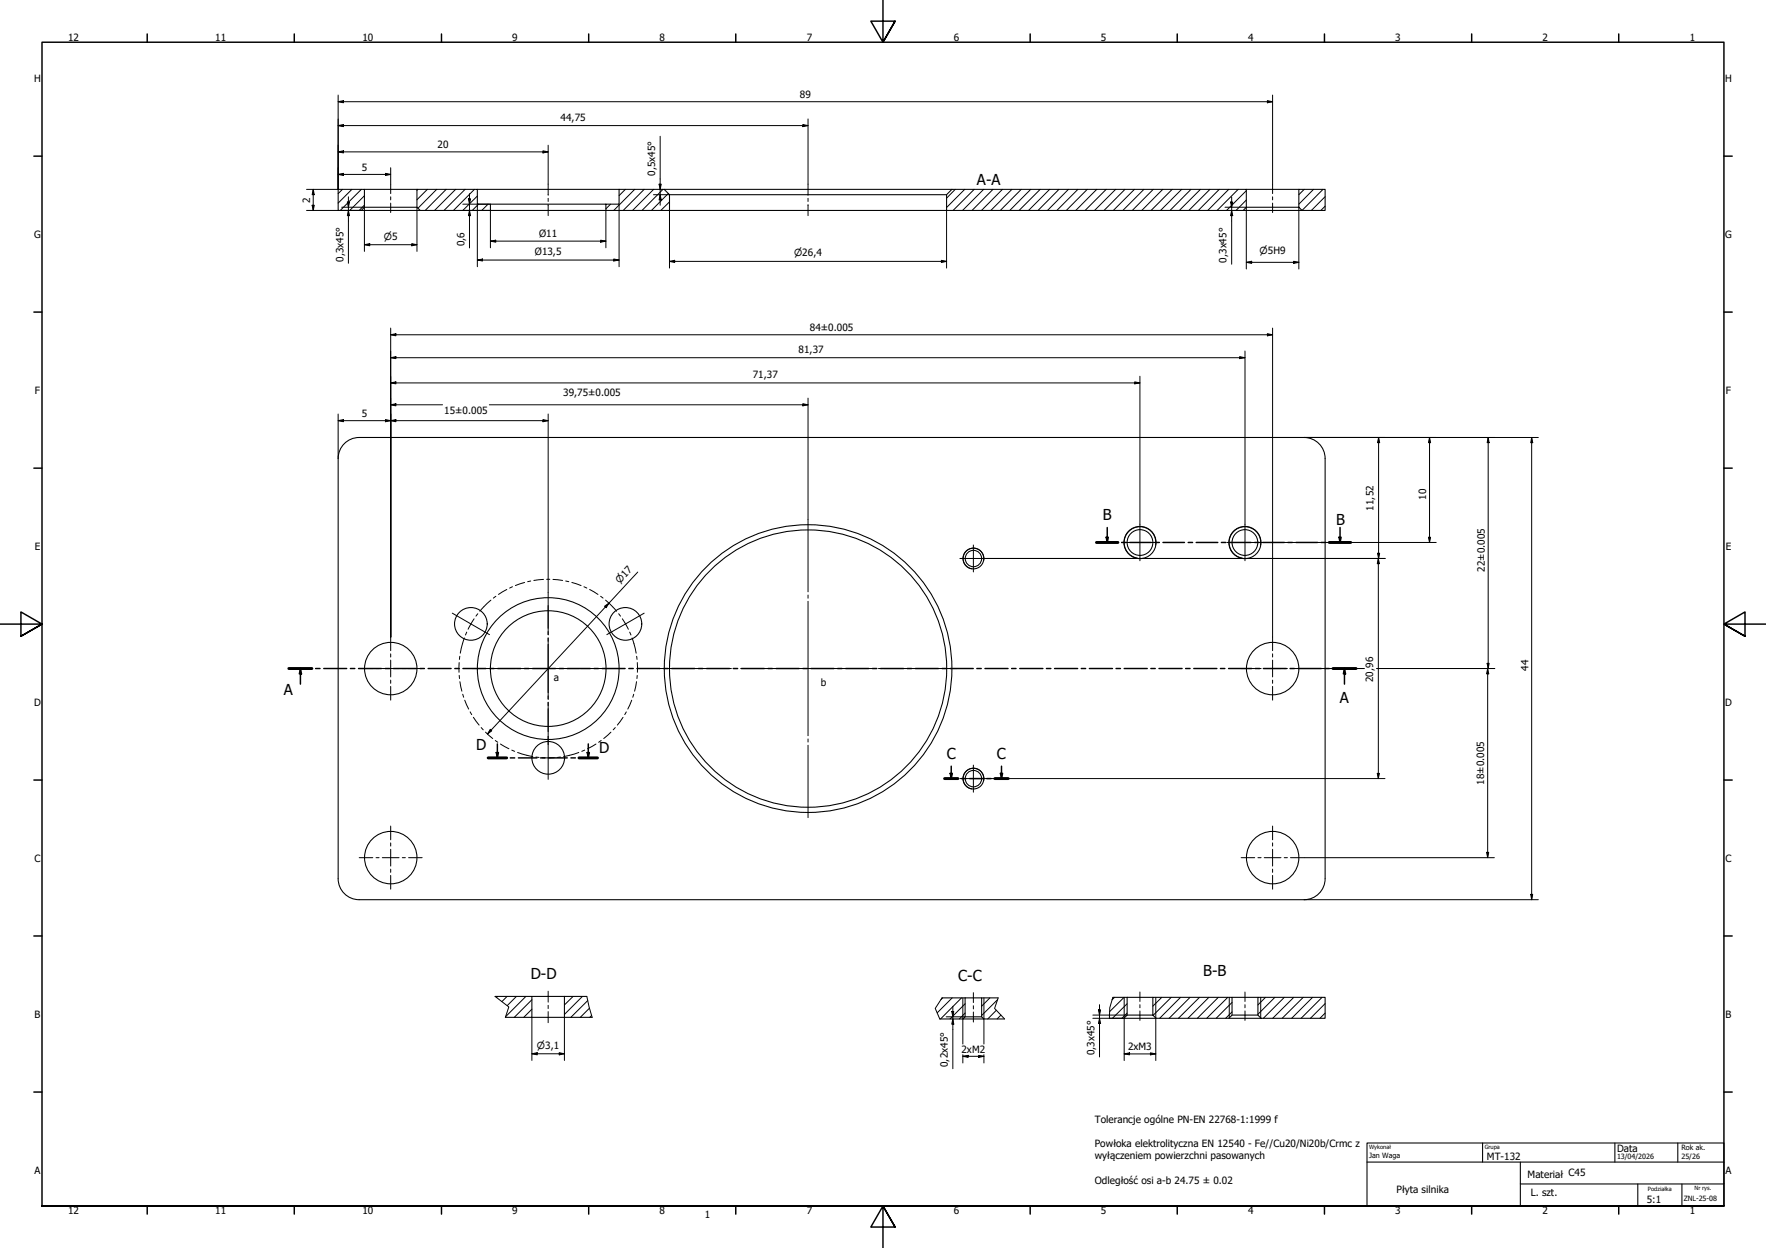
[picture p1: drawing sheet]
<svg xmlns="http://www.w3.org/2000/svg" width="841mm" height="594mm" viewBox="0 0 841 594" stroke-linecap="round" stroke-linejoin="round" font-family="sans-serif">
<!-- layer: Hatch (ISO) -->
<g fill="none" stroke="#000" stroke-width=".48">
<path d="M163 90l-2 2M168 90l-7 7M172 90l-10 10M174 98l-3 2M174 93l-7 7M199 90v1M204 90l-5 5M208 90l-9 9M212 90l-9 10M217 90l-10 10M221 90l-10 10M226 90l-10 10"/>
<path d="M227 93l-7 7M228 97l-3 3M232 97l-3 3M291 97l-2 2M298 90l-3 3M302 90l-10 10M307 90l-10 10M311 90l-10 10M316 90l-10 10M318 92l-8 8M319 96l-4 4M455 90l-4 4"/>
<path d="M459 90l-8 9M464 90l-10 10M468 90l-10 10M473 90l-10 10M477 90l-10 10M482 90l-10 10M486 90l-10 10M491 90l-10 10M495 90l-10 10M500 90l-10 10M504 90l-10 10M509 90l-10 10"/>
<path d="M513 90l-10 10M518 90l-10 10M522 90l-10 10M527 90l-10 10M531 90l-10 10M536 90l-10 10M540 90l-10 10M545 90l-10 10M549 90l-10 10M554 90l-10 10M558 90l-10 10M563 90l-10 10"/>
<path d="M567 90l-10 10M572 90l-10 10M576 90l-10 10M581 90l-10 10M585 90l-10 10M590 90l-10 10M594 95l-5 5M594 91l-10 9M621 90l-2 3M626 90l-7 7M630 90l-10 10M631 98l-2 2"/>
<path d="M631 94l-6 6M237 474l-1 1M241 474l-2 3M246 474l-4 5M250 474l-9 10M253 476l-8 8M273 474l-4 4M277 474l-8 9M280 476l-8 8M281 480l-5 4M449 475l-1 1M453 475l-7 7"/>
<path d="M458 475l-10 10M460 478l-8 7M471 475l-4 4M475 476l-8 7M531 475l-1 1M535 475l-7 7M537 478l-7 7M553 475l-4 4M558 475l-9 8M562 475l-10 10M567 475l-10 10M571 475l-10 10"/>
<path d="M576 475l-10 10M580 475l-10 10M585 475l-10 10M587 477l-8 8M603 475l-4 3M607 475l-8 8M612 475l-10 10M616 475l-10 10M621 475l-10 10M625 475l-10 10M630 475l-10 10M631 478l-7 7"/>
<path d="M253 480l-4 4M282 483l-1 1M460 482l-3 3M474 481l-4 4M477 483l-2 2M537 482l-3 3M587 482l-3 3M631 482l-2 3"/>
</g>
<!-- layer: Visible (ISO) -->
<g fill="none" stroke="#000" stroke-width=".51">
<path d="M161 90h13v9l-2 1h-11zM174 90h25M174 99h25M199 90h28v7h7v3h-34l-1-1zM227 90h68M234 97h61v-7h21l3 3v7h-30v-3M316 90h137M319 93h132M451 93l2-3h141v9l-2 1h-141zM594 90h25M594 99h25M619 90h12v10h-11l-1-1z"/>
<path d="M172 100h28M234 100h55M319 100h132M592 100h28M164 212l3-3 4-1h450a10 10 0 0 1 10 10v200a10 10 0 0 1-10 10h-450a10 10 0 0 1-10-10v-200l1-3zM236 474h17v10h-12M253 474h16M279 474h-10v10M449 475h18M460 475v9l-1 1h-11M475 475h-8v9l2 1M530 475h19"/>
<path d="M537 475v8l-2 2h-7M549 475h38v8l-2 2h-34l-2-2zM587 475h12M599 475h32v10h-30l-2-2zM253 484h29M459 485h19M460 484h7M535 485h16M537 483h12M585 485h16M587 483h12"/>
<circle cx="543" cy="258" r="8"/>
<circle cx="543" cy="258" r="6"/>
<circle cx="593" cy="258" r="8"/>
<circle cx="593" cy="258" r="6"/>
<circle cx="464" cy="266" r="5"/>
<circle cx="464" cy="266" r="4"/>
<circle cx="224" cy="297" r="8"/>
<circle cx="298" cy="297" r="8"/>
<circle cx="186" cy="318" r="12"/>
<circle cx="261" cy="318" r="28"/>
<circle cx="261" cy="318" r="34"/>
<circle cx="385" cy="318" r="68"/>
<circle cx="385" cy="318" r="66"/>
<circle cx="606" cy="318" r="12"/>
<circle cx="261" cy="361" r="8"/>
<circle cx="464" cy="371" r="5"/>
<circle cx="464" cy="371" r="4"/>
<circle cx="186" cy="408" r="12"/>
<circle cx="606" cy="408" r="12"/>
</g>
<!-- layer: Visible Narrow (ISO) -->
<path d="M550 260a8 8 0 0 0-6-9 8 8 0 0 0-9 6 8 8 0 0 0 7 9M600 260a8 8 0 0 0-6-9 8 8 0 0 0-9 6 8 8 0 0 0 7 9M468 267a5 5 0 0 0-4-6 5 5 0 0 0-5 4 5 5 0 0 0 4 6M468 372a5 5 0 0 0-4-6 5 5 0 0 0-5 4 5 5 0 0 0 4 6M459 475v10M469 475v10M535 475v10M550 475v10M585 475v10M600 475v10" fill="none" stroke="#000" stroke-width=".48"/>
<!-- layer: Break Line (ISO) -->
<path d="M236 474l6 5-1 5M279 474l3 10M449 475l-4 5 3 5M475 475l-1 5 4 5M530 475l-1 5-1 5" fill="none" stroke="#000" stroke-width=".48"/>
<!-- layer: Section Line (ISO) -->
<g fill="none" stroke="#000" stroke-width=".7">
<path d="M522 258h10M527 256h1l-1 2zM527 251v7M534 258h2M538 258h10M550 258h2M554 258h10M566 258h2M570 258h10M582 258h2M586 258h10M598 258h2"/>
<path d="M601 258h11M613 258h2M617 258h10M629 258h2M633 258h10M638 256h1l-1 2zM638 251v7M138 318h11M143 318l1 3h-1zM143 318v8M150 318h2M154 318h11"/>
<path d="M167 318h2M171 318h11M183 318h3M187 318h11M200 318h2M204 318h11M217 318h2M220 318h11M233 318h2M237 318h11M250 318h2M254 318h11"/>
<path d="M266 318h2M270 318h11M283 318h2M287 318h11M299 318h3M303 318h11M316 318h2M320 318h11M333 318h2M336 318h11M349 318h2M353 318h11"/>
<path d="M366 318h2M370 318h11M382 318h2M386 318h11M399 318h2M403 318h11M415 318h3M419 318h11M432 318h2M436 318h11M449 318h2M453 318h10"/>
<path d="M465 318h2M469 318h11M482 318h2M486 318h11M498 318h2M502 318h11M515 318h2M519 318h11M531 318h3M535 318h11M548 318h2M552 318h11"/>
<path d="M565 318h2M569 318h11M581 318h2M585 318h11M598 318h2M602 318h11M614 318h2M618 318h11M631 318h2M635 318h11M640 318l1 3h-1zM640 318v8"/>
<path d="M236 358h1v3zM237 354v7M280 358h1l-1 3zM280 354v7M232 361h9M243 361h2M247 361h9M257 361h3M261 361h9M272 361h2M276 361h9M450 371h6"/>
<path d="M453 368h1l-1 3zM453 365v6M458 371h2M462 371h6M470 371h2M474 371h6M476 368h1v3zM477 365v6"/>
</g>
<path d="M522 258h10M633 258h10M138 318h11M635 318h11M232 361h9M276 361h9M450 371h6M474 371h6" fill="none" stroke="#000" stroke-width="1.4"/>
<path d="M527 256h1l-1 2zM638 256h1l-1 2zM143 318l1 3h-1zM640 318l1 3h-1zM236 358h1v3zM280 358h1l-1 3zM453 368h1l-1 3zM476 368h1v3z" fill="#000"/>
<!-- layer: Border (ISO) -->
<g fill="none" stroke="#000" stroke-width=".7">
<path d="M70 16v4M140 16v4M210 16v4M280 16v4M350 16v4M420 0v20l-5-10h11l-6 10 6-10M491 16v4M561 16v4M631 16v4M701 16v4M771 16v4M16 74h4"/>
<path d="M821 74h4M16 149h4M821 149h4M16 223h4M821 223h4M0 297h20l-10-6v12l10-6-10 6M841 297h-20l10-6v12l-10-6 10 6M16 371h4M821 371h4M16 446h4M821 446h4M16 520h4"/>
<path d="M821 520h4M20 574v-554h801v554h-801h801M70 574v4M140 574v4M210 574v4M280 574v4M350 574v4M491 574v4M561 574v4M631 574v4M701 574v4M771 574v4"/>
<path d="M426 584l-6-10 6 10h-11l5-10v20"/>
</g>
<!-- layer: Title (ISO) -->
<path d="M651 544h170v30h-170zM651 553h170M706 544v9M724 553v21M769 544v9M799 544v9M724 564h97M780 564v10M801 564v10" fill="none" stroke="#000" stroke-width=".51"/>
<!-- layer: Center Mark (ISO) -->
<g fill="none" stroke="#000" stroke-width=".48">
<path d="M385 247v35M464 259v13M534 258h18M543 250v17M584 258h18M593 250v17M457 266h13M215 292l18 10M261 282v20M307 292l-18 10M385 283v2M385 286v64"/>
<path d="M171 318h7M179 318h2M182 318h8M186 303v7M186 311v2M186 314v8M192 318h1M195 318h6M225 318h20M246 318h30M261 304v29M277 318h20"/>
<path d="M314 318h34M350 318h1M353 318h64M418 318h2M421 318h35M591 318h7M599 318h2M602 318h8M606 303v7M606 311v2M606 314v8M612 318h1"/>
<path d="M615 318h6M186 324v1M186 327v6M261 334v20M606 324v1M606 327v6M261 350v21M385 352v1M385 355v34M457 371h13M464 364v13M186 393v7"/>
<path d="M606 393v7M171 408h7M179 408h2M182 408h8M186 401v2M186 404v8M186 414v1M186 417v6M192 408h1M195 408h6M591 408h7M599 408h2"/>
<path d="M602 408h8M606 401v2M606 404v8M606 414v1M606 417v6M612 408h1M615 408h6"/>
</g>
<!-- layer: Centerline (ISO) -->
<g fill="none" stroke="#000" stroke-width=".48">
<path d="M186 88v4M186 94v1M186 97v4M261 88v5M261 94v2M261 97v6M385 88v5M385 94v2M385 97v6M606 88v4M606 94v1M606 97v4"/>
<path d="M244 279l-1 1M250 277l-5 2M253 277h-2M259 276h-5M260 276h2M263 276h5M269 277h2M272 277l5 2M278 279l1 1M226 295l-3 5M228 292l-1 1M234 286l-6 5"/>
<path d="M236 284l-1 1M241 281l-4 2M281 281l4 2M286 284l1 1M288 286l6 5M295 292l1 1M296 295l3 5M219 315v5M219 312v2M221 304l-2 7M222 301v1M300 301v1"/>
<path d="M301 304l2 7M303 312v2M303 315l1 5M219 322v1M219 324l1 5M220 330l1 2M221 333l2 5M224 339l1 1M298 339v1M301 333l-2 5M302 330l-1 2M303 324l-1 5"/>
<path d="M303 322v1M225 341l3 4M229 346l1 1M231 349l4 3M236 352l1 1M238 354l4 2M244 357l1 1M246 358l8 2M276 358l-8 2M278 357l-1 1M284 354l-4 2M286 352l-1 1"/>
<path d="M291 349l-4 3M293 346l-1 1M297 341l-3 4M255 360l2 1M258 361h6M267 360l-2 1M261 472v5M261 479v1M464 473v4M464 479v1M543 472v5M543 478v2"/>
<path d="M593 472v5M593 478v2M261 482v5M464 482v5M543 481v5M593 481v5"/>
</g>
<!-- layer: Dimension (ISO) -->
<g fill="none" stroke="#000" stroke-width=".48">
<path d="M161 60l3-1v1zM161 48h3v1zM161 45v45h-15M161 60h224M161 48h445M382 59l3 1h-3zM385 57v31M604 48h2l-2 1zM606 45v43M161 72h3v1zM161 72h100M186 80v8"/>
<path d="M259 72h2l-2 1zM261 69v19M314 65v33M149 98h1l-1 2zM149 90l1 3h-1zM149 90v10M161 83h3v1zM161 83h25M163 99h11v21M165 96h1v3zM166 94v31M184 83h2l-2 1z"/>
<path d="M199 99v21M220 97h14M223 95h1v2zM224 92v26M227 97v30M295 97v30M311 93h8M314 88h1l-1 2zM314 93l1 2h-1zM583 99h11v29M586 96h1v3zM587 94v32"/>
<path d="M619 99v29M146 100h15M163 100h9M166 100v3h-1zM174 116h2v1zM174 116h25M196 116h3l-3 1zM220 100h14v18M224 100v3h-1zM234 115l2-1v1zM234 115h55M286 114l3 1h-3z"/>
<path d="M289 100v18M319 100v28M451 100v28M587 100v3h-1zM227 124l3-1v1zM227 124h68M292 123l3 1h-3zM319 124h2v1zM319 124h132M448 124h3l-3 1zM594 125l2-1v1zM594 125h25"/>
<path d="M616 124l3 1h-3zM186 159h3v1zM186 156v147M186 159h420M604 159h2l-2 1zM606 156v147M186 170h3v1zM186 170h407M543 179v71M590 170h3l-3 1zM593 167v83M161 197v21"/>
<path d="M184 200h2l-2 1zM186 193l3-1v1zM186 182h3v1zM186 193h25M186 182h357M233 193h152M259 200h2l-2 1zM261 197v85M382 192l3 1h-3zM385 190v57M540 182h3l-3 1zM161 200h3v1z"/>
<path d="M161 200h100M186 200h3v1zM621 208h112M657 208v3h-1zM657 208v58M681 208v3h-1zM681 208v50M709 208v3h-1zM709 208v110M729 208l1 3h-1zM729 208v220M602 258h82"/>
<path d="M680 256h1v2zM304 272l-72 77M470 266h190M656 263h1v3zM656 266l1 2h-1zM656 266v105M288 289l2-2-1 2zM621 318h29M656 318h56M708 316h1v2zM708 318l1 3h-1zM708 318v90"/>
<path d="M233 347l1 1-2 1zM470 371h190M656 368h1l-1 3zM621 408h91M708 406h1l-1 2zM621 428h112M729 426h1l-1 2zM454 479v30M524 478v25M253 484v21M269 484v21M451 484h9"/>
<path d="M453 481h1v3zM454 485v3h-1zM459 485v12M469 485v12M520 485h15M520 483h17M523 481h1v2zM524 485v2h-1zM535 485v20M550 485v20M253 502l3-1v1zM253 502h16"/>
<path d="M266 501l3 1h-3zM459 503l2-1v1zM459 503h10M459 502v4M466 502l3 1h-3zM469 502v4M535 502l3-1v1zM535 502h15M548 501l2 1h-2z"/>
</g>
<g fill="#000">
<path d="M161 60l3-1v1zM161 48h3v1zM604 48h2l-2 1zM161 72h3v1zM259 72h2l-2 1zM382 59l3 1h-3zM149 98h1l-1 2zM149 90l1 3h-1zM161 83h3v1zM165 96h1v3zM184 83h2l-2 1zM223 95h1v2z"/>
<path d="M314 88h1l-1 2zM314 93l1 2h-1zM586 96h1v3zM166 100v3h-1zM174 116h2v1zM196 116h3l-3 1zM224 100v3h-1zM234 115l2-1v1zM286 114l3 1h-3zM587 100v3h-1zM227 124l3-1v1zM292 123l3 1h-3z"/>
<path d="M319 124h2v1zM448 124h3l-3 1zM594 125l2-1v1zM616 124l3 1h-3zM186 159h3v1zM604 159h2l-2 1zM186 170h3v1zM590 170h3l-3 1zM161 200h3v1zM186 200h3v1zM186 193l3-1v1zM186 182h3v1z"/>
<path d="M382 192l3 1h-3zM540 182h3l-3 1zM184 200h2l-2 1zM259 200h2l-2 1zM657 208v3h-1zM681 208v3h-1zM709 208v3h-1zM729 208l1 3h-1zM680 256h1v2zM656 263h1v3zM656 266l1 2h-1zM288 289l2-2-1 2z"/>
<path d="M708 316h1v2zM708 318l1 3h-1zM233 347l1 1-2 1zM656 368h1l-1 3zM708 406h1l-1 2zM729 426h1l-1 2zM453 481h1v3zM454 485v3h-1zM523 481h1v2zM524 485v2h-1zM253 502l3-1v1zM266 501l3 1h-3z"/>
<path d="M459 503l2-1v1zM466 502l3 1h-3zM535 502l3-1v1zM548 501l2 1h-2z"/>
</g>
<g font-size="7.2">
<text x="465" y="88">A-A</text>
<text x="525" y="248">B</text>
<text x="636" y="250">B</text>
<text x="135" y="331">A</text>
<text x="638" y="334">A</text>
<text x="227" y="357">D</text>
<text x="285" y="358">D</text>
<text x="451" y="361">C</text>
<text x="475" y="361">C</text>
<text x="253" y="466">D-D</text>
<text x="456" y="467">C-C</text>
<text x="573" y="465">B-B</text>
</g>
<g font-size="4.8">
<text x="32" y="20">12</text>
<text x="102" y="20">11</text>
<text x="173" y="20">10</text>
<text x="244" y="20">9</text>
<text x="314" y="20">8</text>
<text x="384" y="20">7</text>
<text x="454" y="20">6</text>
<text x="524" y="20">5</text>
<text x="594" y="20">4</text>
<text x="664" y="20">3</text>
<text x="735" y="20">2</text>
<text x="805" y="20">1</text>
<text x="16" y="39">H</text>
<text x="821" y="39">H</text>
<text x="381" y="47">89</text>
<text x="267" y="57">44,75</text>
<text x="208" y="71">20</text>
<text x="172" y="81">5</text>
<text x="312" y="84" transform="rotate(-90 312 84)">0,5x45°</text>
<text x="148" y="96" transform="rotate(-90 148 96)">2</text>
<text x="16" y="113">G</text>
<text x="257" y="113">Ø11</text>
<text x="822" y="113">G</text>
<text x="221" y="117" transform="rotate(-90 221 117)">0,6</text>
<text x="164" y="125" transform="rotate(-90 164 125)">0,3x45°</text>
<text x="255" y="121">Ø13,5</text>
<text x="584" y="125" transform="rotate(-90 584 125)">0,3x45°</text>
<text x="386" y="158">84±0.005</text>
<text x="380" y="168">81,37</text>
<text x="359" y="180">71,37</text>
<text x="17" y="187">F</text>
<text x="268" y="189">39,75±0.005</text>
<text x="822" y="187">F</text>
<text x="212" y="197">15±0.005</text>
<text x="172" y="199">5</text>
<text x="679" y="238" transform="rotate(-90 679 238)">10</text>
<text x="654" y="243" transform="rotate(-90 654 243)">11,52</text>
<text x="17" y="262">E</text>
<text x="822" y="262">E</text>
<text x="707" y="272" transform="rotate(-90 707 272)">22±0.005</text>
<text x="264" y="324">a</text>
<text x="728" y="319" transform="rotate(-90 728 319)">44</text>
<text x="391" y="326">b</text>
<text x="654" y="325" transform="rotate(-90 654 325)">20,96</text>
<text x="16" y="336">D</text>
<text x="821" y="336">D</text>
<text x="707" y="374" transform="rotate(-90 707 374)">18±0.005</text>
<text x="16" y="410">C</text>
<text x="822" y="410">C</text>
<text x="16" y="484">B</text>
<text x="822" y="484">B</text>
<text x="458" y="501">2xM2</text>
<text x="521" y="502" transform="rotate(-90 521 502)">0,3x45°</text>
<text x="537" y="500">2xM3</text>
<text x="451" y="508" transform="rotate(-90 451 508)">0,2x45°</text>
<text x="521" y="535">Tolerancje ogólne PN-EN 22768-1:1999 f</text>
<text x="521" y="546">Powłoka elektrolityczna EN 12540 - Fe//Cu20/Ni20b/Crmc z</text>
<text x="521" y="552">wyłączeniem powierzchni pasowanych</text>
<text x="770" y="549">Data</text>
<text x="708" y="552">MT-132</text>
<text x="16" y="559">A</text>
<text x="521" y="563">Odległość osi a-b 24.75 ± 0.02</text>
<text x="727" y="561">Materiał</text>
<text x="747" y="560">C45</text>
<text x="822" y="559">A</text>
<text x="665" y="568">Płyta silnika</text>
<text x="729" y="569">L. szt.</text>
<text x="784" y="573">5:1</text>
<text x="32" y="578">12</text>
<text x="102" y="578">11</text>
<text x="173" y="578">10</text>
<text x="244" y="578">9</text>
<text x="314" y="578">8</text>
<text x="336" y="580">1</text>
<text x="384" y="578">7</text>
<text x="454" y="578">6</text>
<text x="524" y="578">5</text>
<text x="594" y="578">4</text>
<text x="664" y="578">3</text>
<text x="735" y="578">2</text>
<text x="805" y="578">1</text>
</g>
<g font-size="4.6">
<text x="183" y="114">⌀5</text>
<text x="378" y="122">⌀26,4</text>
<text x="600" y="121">⌀5H9</text>
<text x="295" y="278" transform="rotate(-47 295 278)">⌀17</text>
<text x="256" y="499">⌀3,1</text>
</g>
<g font-size="3.4">
<text x="652" y="551">Jan Waga</text>
<text x="770" y="552">13/04/2026</text>
<text x="801" y="548">Rok ak.</text>
<text x="801" y="552">25/26</text>
<text x="802" y="571">ZNL-25-08</text>
</g>
<g font-size="2.7">
<text x="652" y="547">Wykonał</text>
<text x="707" y="547">Grupa</text>
<text x="785" y="567">Podziałka</text>
<text x="807" y="567">Nr rys.</text>
</g>
</svg>
